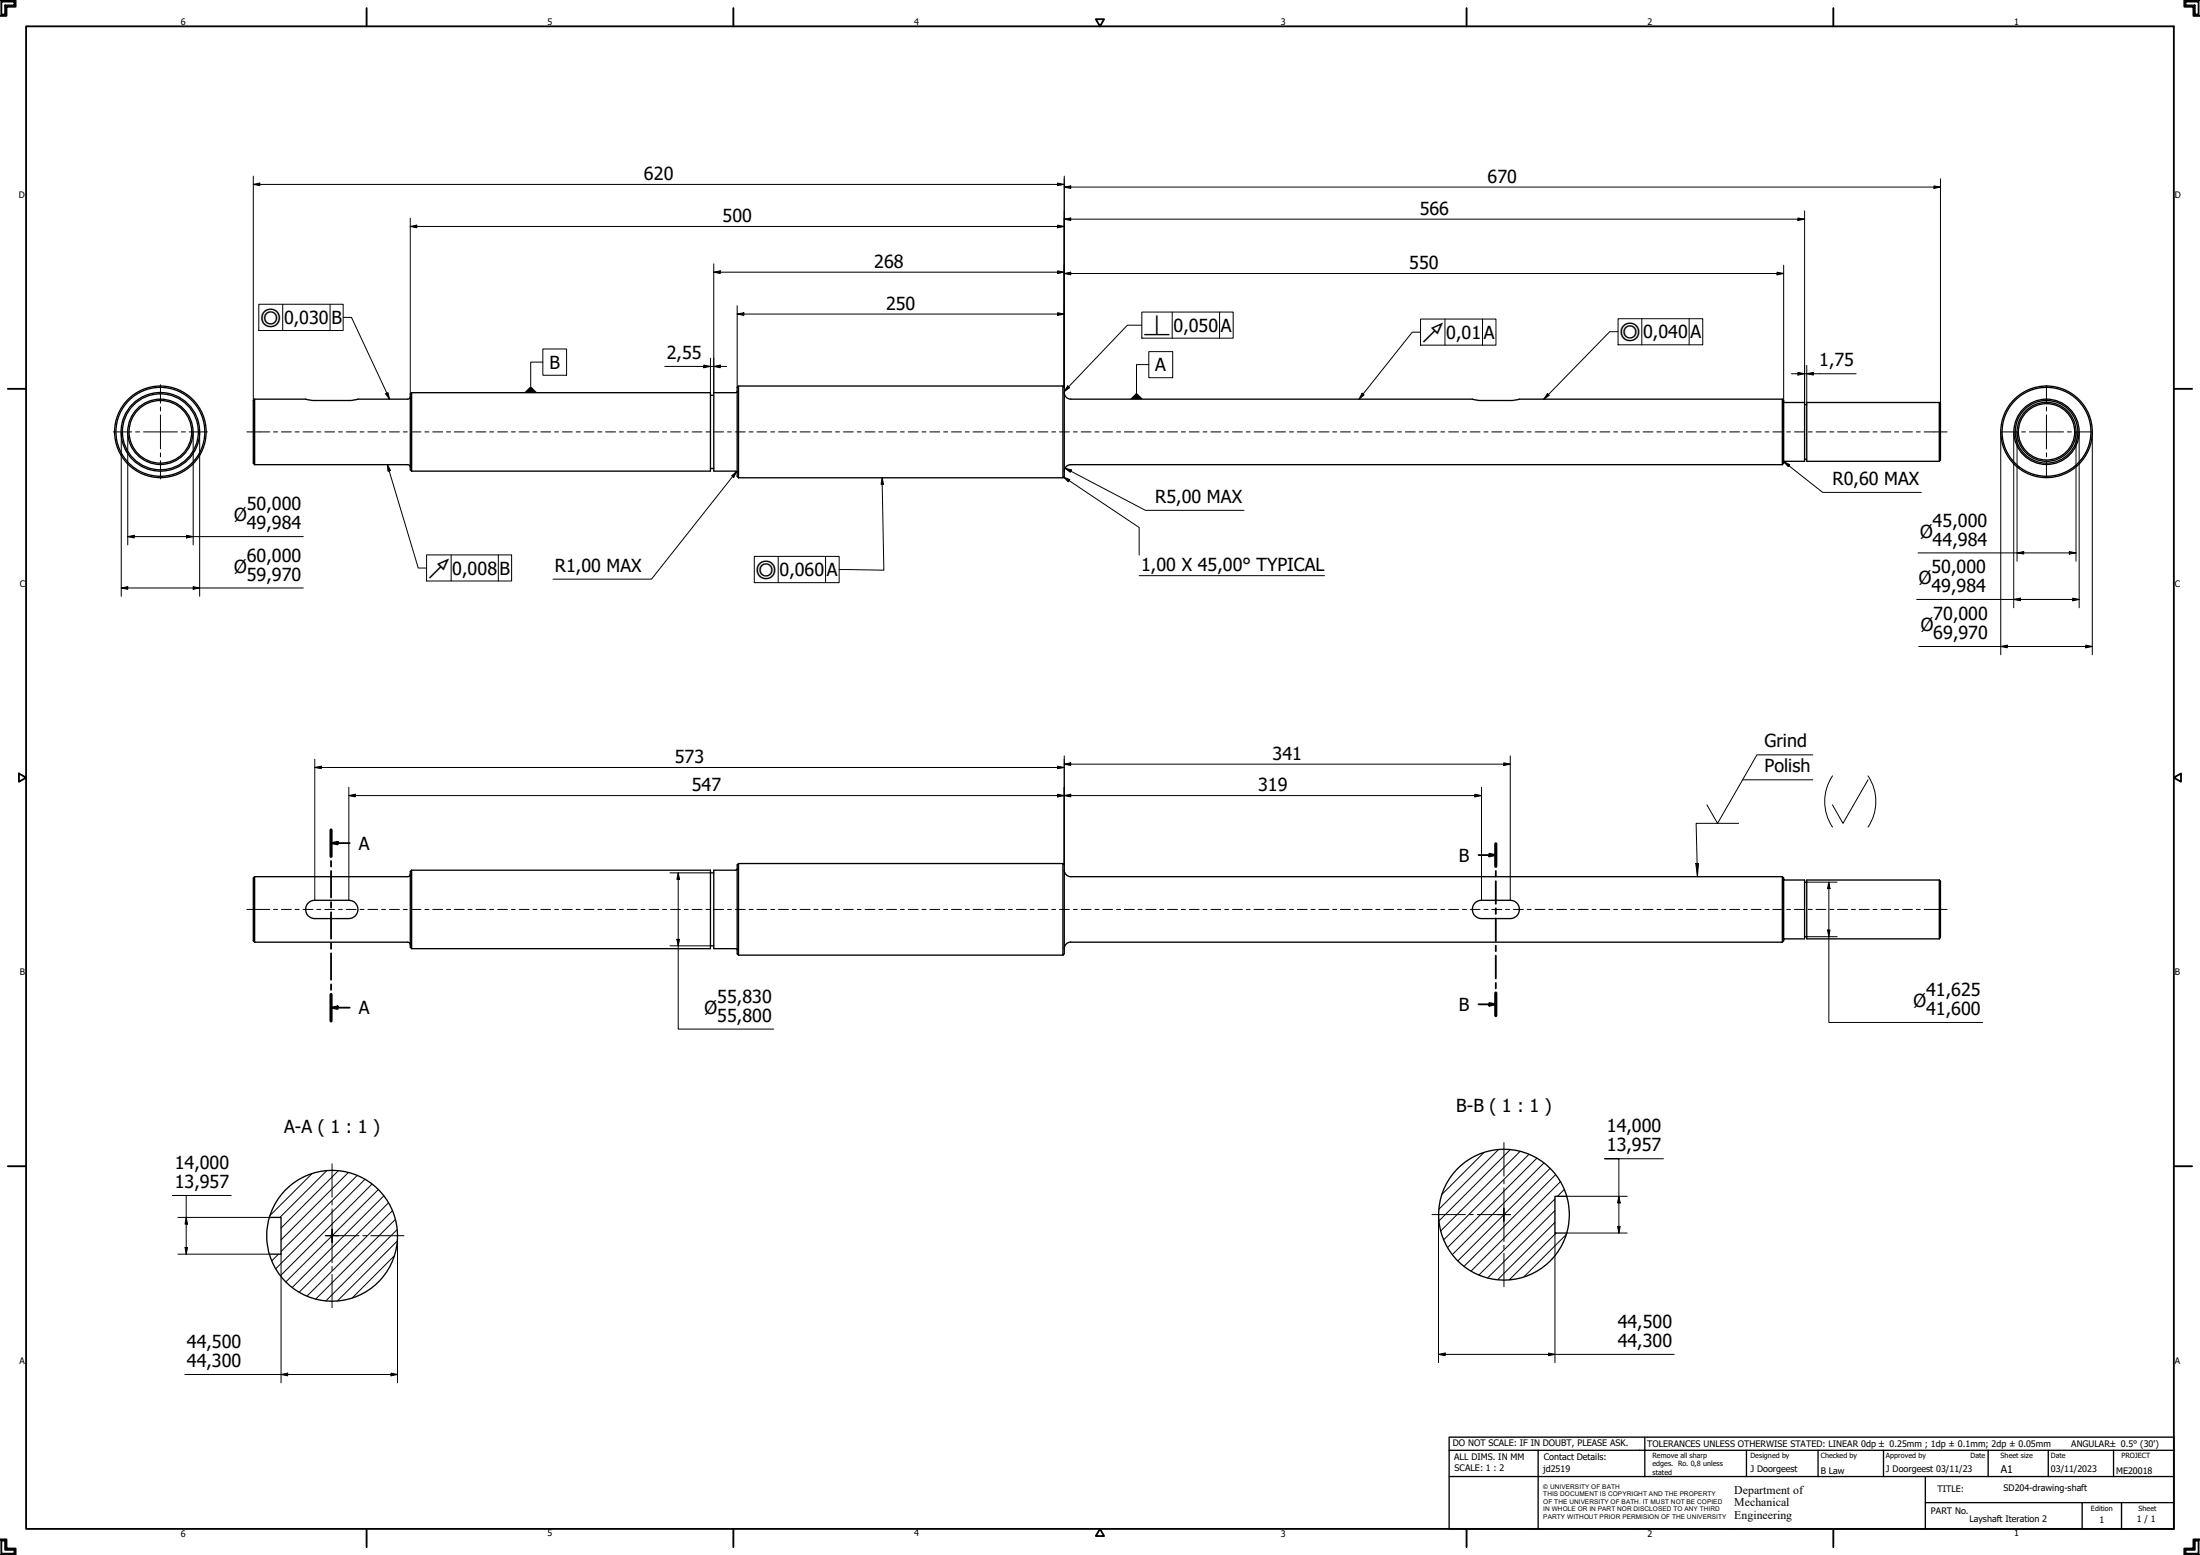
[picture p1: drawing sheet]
<svg xmlns="http://www.w3.org/2000/svg" width="841mm" height="594mm" viewBox="0 0 841 594" stroke-linecap="round" stroke-linejoin="round" font-family="sans-serif">
<!-- layer: Hatch (ISO) -->
<g fill="none" stroke="#000" stroke-width=".38">
<path d="M572.8 439.2l-22.8 22.8M577.3 439.2l-27.2 27.2M581.2 439.8l-30.5 30.5M119.3 448.4l-16.1 16M124.9 447.3l-17.9 17.8M129.3 447.3l-21.9 21.9M133.2 448l-25.8 25.7M136.6 449l-29.2 29.1M139.6 450.5l-34.2 34.2M142.2 452.3l-35 35.1M144.7 454.4l-35.4 35.3M146.7 456.9l-35 35"/>
<path d="M148.5 459.5l-34.1 34.2M567.2 440.3l-16 16M584.5 441l-32.6 32.7M587.5 442.5l-34.2 34.2M590.2 444.3l-35 35M592.6 446.4l-35.3 35.3M594.4 458.1l-29.1 29M594.7 448.8l-35.1 35M596.5 451.5l-34.1 34.1M598 454.4l-2.6 2.6M106.5 479.1l-2.6 2.6M150.1 462.5l-32.8 32.7"/>
<path d="M150.7 479.8l-16 16M151.1 465.9l-30.4 30.4M151.8 474.2l-22.8 22.8M151.8 469.7l-27.2 27.3M594.4 467l-21.9 21.9M594.4 462.5l-25.7 25.7M594.9 471.1l-17.9 17.8M598.7 471.7l-16.1 16.1"/>
</g>
<!-- layer: Visible (ISO) -->
<g fill="none" stroke="#000" stroke-width=".51">
<path d="M97.3 152.5v25M97.3 152.5l-.5 .5v24l.5 .5M156.8 151.5a.99 .99 0 0 1-1 1h-19l-2.8 .5h-14.4l-2.7-.5h-19.6M157.4 150v30M157.4 150l-.6 .5v29l.6 .5M157.4 150h114.2v30h-114.2M271.6 151h1.3M281.3 150h-8.4v30h8.4M281.8 149.5l-.5 .5M282.3 147.5v35M282.3 147.5l-.5 .5v34l.5 .5M282.3 147.5h124"/>
<path d="M406.3 147.5v35M406.3 147.5l.5 .5v34l-.5 .5M406.8 150l.6 1.6 .8 .6 1.1 .3h153.6l2.8 .5h12.3l2.8-.5h100.6M681.4 152.5l.5 .5v24l-.5 .5M681.4 152.5v25M681.9 153.5l.2 .3M682.1 153.8h7.8v22.4h-7.8M689.9 154.6h.8M741.4 153.8l.4 .5v21.4l-.4 .5M741.4 153.8v22.4M741.4 153.8h-50.7v22.4h50.7M97.3 177.5h58.6a.98 .98 0 0 1 .9 1"/>
<path d="M271.6 179h1.3M681.4 177.5h-272l-1.6 .6-.7 .8-.3 1.1M682.1 176.2l-.2 .3M689.9 175.4h.8M281.3 180.1l.5 .4M282.3 182.5h124M97.3 334.9v25.1M97.3 334.9l-.5 .5v24l.5 .6M156.8 334a.98 .98 0 0 1-.9 .9h-58.6M157.4 332.5v29.9M157.4 332.5l-.6 .4v29l.6 .5M157.4 332.5h114.2v29.9h-114.2"/>
<path d="M271.6 333.5h1.3M281.3 332.5h-8.4v29.9h8.4M281.8 331.9l-.5 .5M282.3 329.9v35M282.3 329.9l-.5 .5v34l.5 .5M282.3 329.9h124M406.3 329.9v35M406.3 329.9l.5 .5v34l-.5 .5M406.8 332.4l.6 1.6 .8 .7 1.2 .2h272M681.4 334.9l.5 .5v24l-.5 .6M681.4 334.9v25.1M681.9 335.9l.2 .2"/>
<path d="M682.1 336.2h7.8v22.5h-7.8M689.9 337h.8M741.4 336.2l.4 .4v21.6l-.4 .5M741.4 336.2v22.5M741.4 336.2h-50.7v22.5h50.7M97.3 360h58.6a.98 .98 0 0 1 .9 .9M117.9 345l1.1-.8 1.3-.2h13a3.5 3.5 0 0 1 3.5 3.4 3.5 3.5 0 0 1-3.5 3.5h-13a3.5 3.5 0 0 1-3.2-2.1 3.5 3.5 0 0 1 .8-3.8zM563.9 345l1.1-.8 1.4-.2h10.9a3.5 3.5 0 0 1 3.5 3.4 3.5 3.5 0 0 1-3.5 3.5h-10.9a3.5 3.5 0 0 1-3.3-2.1 3.5 3.5 0 0 1 .8-3.8zM681.4 360l-272-.1-1.6 .5-.7 .9-.3 1.1M682.1 358.7l-.2 .3M689.9 357.9h.8M271.6 361.4h1.3"/>
<path d="M281.3 362.4l.5 .5M282.3 364.9h124M598.9 457h-4.5v14.1h4.5M598.9 457a24.7 24.7 0 0 1 0 14.1M598.9 457.1a25 25 0 0 0-38.4-13.4 25 25 0 0 0 0 40.7 25 25 0 0 0 38.4-13.3M102.9 465.1h4.5v14h-4.5a26.3 26.3 0 0 1 0-14zM103 465.1a25 25 0 0 1 38.5-13.3 25 25 0 0 1-.1 40.7 25 25 0 0 1-38.4-13.4"/>
<circle cx="61.3" cy="165" r="17.5"/>
<circle cx="61.3" cy="165" r="17"/>
<circle cx="61.3" cy="165" r="15"/>
<circle cx="61.3" cy="165" r="14.5"/>
<circle cx="61.3" cy="165" r="12.5"/>
<circle cx="61.3" cy="165" r="12"/>
<circle cx="782.4" cy="165" r="17.5"/>
<circle cx="782.4" cy="165" r="17"/>
<circle cx="782.4" cy="165" r="12.5"/>
<circle cx="782.4" cy="165" r="12"/>
<circle cx="782.4" cy="165" r="10.8"/>
<circle cx="782.4" cy="165" r="11.3"/>
</g>
<!-- layer: Section Line (ISO) -->
<g fill="none" stroke="#000" stroke-width=".7">
<path d="M126.6 317.1v10.1M126.6 322.1l2.5-.5v1zM126.6 329v2.1M126.6 332.8v10.1M126.6 322.1h7.1M565.2 326.7h6.6M569.3 326.2l2.5 .5-2.5 .5zM571.8 322.4v8.6M571.8 332.8v2.1M571.8 336.6v8.7M126.6 344.6v2.1M126.6 348.5v10.1"/>
<path d="M571.8 347v2.2M571.8 350.9v8.6M126.6 360.4v2.1M126.6 364.2v10.1M126.6 376.1v2.1M126.6 380v10.1M571.8 361.3v2.1M571.8 365.1v8.7M571.8 375.5v2.1M571.8 379.4v8.6M126.6 385l2.5-.5v1zM126.6 385h7.1"/>
<path d="M565.2 383.7h6.6M569.3 383.2l2.5 .5-2.5 .5z"/>
</g>
<path d="M126.6 317.1v10.1M571.8 322.4v8.6M126.6 380v10.1M571.8 379.4v8.6" fill="none" stroke="#000" stroke-width="1.2"/>
<g fill="#000">
<path d="M126.6 322.1l2.5-.5v1z" fill-rule="evenodd"/>
<path d="M569.3 326.2l2.5 .5-2.5 .5z" fill-rule="evenodd"/>
<path d="M126.6 385l2.5-.5v1z" fill-rule="evenodd"/>
<path d="M569.3 383.2l2.5 .5-2.5 .5z" fill-rule="evenodd"/>
</g>
<!-- layer: Border (ISO) -->
<g fill="none" stroke="#000" stroke-width=".7">
<path d="M0 .1h6v2.5h-3.5v3.5h-2.5M.5 .6h5v1.5h-3.5v3.5h-1.5zM10 10.1h821v574h-821zM140.1 3.1v7M280.4 3.1v7M418.9 7.3h3.2l-1.6 2.8zM560.6 3.1v7M700.8 3.1v7M835.5 .6h5v5h-1.5v-3.5h-3.5zM841 .1h-6v2.5h3.5v3.5h2.5M3 148.6h7M831 148.6h7"/>
<path d="M7.2 295.5l2.8 1.6-2.8 1.6zM831 297.1l2.8-1.6v3.2zM3 445.6h7M831 445.6h7M0 588.1h2.5v3.5h3.5v2.5h-6M.5 588.6h1.5v3.5h3.5v1.5h-5zM140.1 584.1v7M280.4 584.1v7M420.5 584.1l1.6 2.7h-3.2zM560.6 584.1v7M700.8 584.1v7M835.5 592.1h3.5v-3.5h1.5v5h-5z"/>
<path d="M841 588.1h-2.5v3.5h-3.5v2.5h6"/>
</g>
<!-- layer: Title (ISO) -->
<g fill="none" stroke="#000" stroke-width=".51">
<path d="M554 554.1v-5h277v5M554 554.1h277v30h-277zM588 554.1v30M628.8 549.1v15M667.6 554.1v10M695 554.1v10M720 554.1v10M760 554.1v10M783 554.1v10M808 554.1v10M554 564.1h277M736 574.1h95"/>
<path d="M736 564.1v20M796 574.1v10M811 574.1v10"/>
</g>
<!-- layer: Dimension (ISO) -->
<g fill="none" stroke="#000" stroke-width=".38">
<path d="M96.8 70.5l2.5-.6v1zM96.8 70.5h310M96.8 67.3v85.7M404.3 69.9l2.5 .6-2.5 .4zM406.8 71.5l2.5-.5v1zM406.8 71.5h335M406.8 67.3v80.7M739.3 71l2.5 .5-2.5 .5zM741.8 68.3v86M156.8 86.5l2.5-.5v1zM156.8 86.5h250M156.8 83.3v67.2"/>
<path d="M404.3 86l2.5 .5-2.5 .5zM406.8 83.7l2.5-.4v.9zM406.8 83.7h283.1M687.3 83.3l2.6 .4-2.6 .5zM689.9 80.6v73.2M272.9 104l2.4-.5v1zM272.9 100.8v49.2M272.9 104h133.9M281.8 120l2.6-.5v1zM281.8 120h125M281.8 116.8v31.2M404.3 103.5l2.5 .5-2.5 .5z"/>
<path d="M404.3 119.5l2.5 .5-2.5 .5zM406.8 104.5l2.5-.5v1zM406.8 104.5h275.1M679.3 104l2.6 .5-2.6 .5zM681.9 101.3v51.7M254.1 140h23.7M269 139.5l2.6 .5-2.6 .5zM271.6 136.8v13.2M272.9 140l2.4-.5v1zM690.7 139.6v14.2M684.8 142.8h24.7M687.3 142.3l2.6 .5-2.6 .5z"/>
<path d="M690.7 142.8l2.5-.5v1zM46.4 165.1v62.7M48.8 165.1v43.1M73.9 165.1v43.1M76.3 165.1v62.7M407.1 178.9l2.5 .6-.5 .9zM407.1 178.9l30.8 16.1h37.7M681.9 176.4l2.2 1.1-.5 .8zM681.9 176.4l14.9 11.7h37.7M764.9 165v85.2M769.8 165.1v67.1M771.1 165.1v49.3"/>
<path d="M793.6 165.1v49.3M794.8 165.1v67.1M799.8 165.1v85.1M279.7 181.8l1.9-1.7-1.1 2.3zM281.6 180.1l-32.6 41.2h-37.6M48.8 205l2.5-.5v1zM48.8 205h67.2M71.3 204.5l2.6 .5-2.6 .5zM733.2 211.2h60.4M771.1 211.2l2.5-.5v1zM791.1 210.7l2.5 .5-2.5 .5zM46.4 224.6l2.4-.5v1z"/>
<path d="M46.4 224.6h69.6M73.9 224.1l2.4 .5-2.4 .5zM732.7 229h62.1M769.8 229l2.6-.5v1zM792.4 228.5l2.4 .5-2.4 .5zM733.5 247h66.3M764.9 247l2.4-.5v1zM797.4 246.5l2.4 .5-2.4 .5zM120.3 293.2l2.5-.5v1zM120.3 293.2h286.5M120.3 290v54M404.3 292.7l2.5 .5-2.5 .5z"/>
<path d="M406.8 291.9l2.5-.5v1.1zM406.8 288.8v41.6M406.8 291.9h170.5M574.9 291.4l2.4 .5-2.4 .6zM577.3 288.8v55.2M133.3 303.9l2.5-.5v1.1zM133.3 303.9h433.1M133.3 300.8v43.2M404.3 303.4l2.5 .5-2.5 .6zM406.8 303.9l2.5-.5v1.1zM563.8 303.4l2.6 .5-2.6 .6zM566.4 300.8v43.2"/>
<path d="M256.1 333.5h15.5M259.3 333.5l.5 2.5h-1zM259.3 333.5v59.7h36.5M690.7 337h11.6M699.1 337l.5 2.5h-1zM699.1 337v53.6h58.8M258.8 358.9h1l-.5 2.5zM690.7 357.9h11.6M698.6 355.3h1l-.5 2.6zM256.1 361.4h15.5M88.4 456.7h-22.4h5.2v22.4M598.9 457h23.1"/>
<path d="M618.9 457l.5 2.6h-1zM635.9 442.7h-22.4h5.4v28.4M68 465.1h34.9M68 479.1h34.9M70.7 476.6h1l-.5 2.5zM71.2 465.1l.5 2.5h-1zM107.4 479.1v49.2M152 472.2v56.1M549.9 464.2v56.4M594.4 471.1v49.5M598.9 471.1h23.1M618.4 468.5h1l-.5 2.6z"/>
<path d="M549.9 517.4l2.5-.5v1zM549.9 517.4h90.1M591.9 516.9l2.5 .5-2.5 .5zM70.7 525.1h81.3M107.4 525.1l2.6-.5v1zM149.5 524.6l2.5 .5-2.5 .5z"/>
</g>
<g fill="#000">
<path d="M96.8 70.5l2.5-.6v1z" fill-rule="evenodd"/>
<path d="M404.3 69.9l2.5 .6-2.5 .4z" fill-rule="evenodd"/>
<path d="M406.8 71.5l2.5-.5v1z" fill-rule="evenodd"/>
<path d="M739.3 71l2.5 .5-2.5 .5z" fill-rule="evenodd"/>
<path d="M156.8 86.5l2.5-.5v1z" fill-rule="evenodd"/>
<path d="M404.3 86l2.5 .5-2.5 .5z" fill-rule="evenodd"/>
<path d="M406.8 83.7l2.5-.4v.9z" fill-rule="evenodd"/>
<path d="M687.3 83.3l2.6 .4-2.6 .5z" fill-rule="evenodd"/>
<path d="M272.9 104l2.4-.5v1z" fill-rule="evenodd"/>
<path d="M281.8 120l2.6-.5v1z" fill-rule="evenodd"/>
<path d="M404.3 103.5l2.5 .5-2.5 .5z" fill-rule="evenodd"/>
<path d="M406.8 104.5l2.5-.5v1z" fill-rule="evenodd"/>
<path d="M679.3 104l2.6 .5-2.6 .5z" fill-rule="evenodd"/>
<path d="M272.9 140l2.4-.5v1z" fill-rule="evenodd"/>
<path d="M404.3 119.5l2.5 .5-2.5 .5z" fill-rule="evenodd"/>
<path d="M269 139.5l2.6 .5-2.6 .5z" fill-rule="evenodd"/>
<path d="M687.3 142.3l2.6 .5-2.6 .5z" fill-rule="evenodd"/>
<path d="M690.7 142.8l2.5-.5v1z" fill-rule="evenodd"/>
<path d="M407.1 178.9l2.5 .6-.5 .9z" fill-rule="evenodd"/>
<path d="M681.9 176.4l2.2 1.1-.5 .8z" fill-rule="evenodd"/>
<path d="M279.7 181.8l1.9-1.7-1.1 2.3z" fill-rule="evenodd"/>
<path d="M48.8 205l2.5-.5v1z" fill-rule="evenodd"/>
<path d="M71.3 204.5l2.6 .5-2.6 .5z" fill-rule="evenodd"/>
<path d="M771.1 211.2l2.5-.5v1z" fill-rule="evenodd"/>
<path d="M791.1 210.7l2.5 .5-2.5 .5z" fill-rule="evenodd"/>
<path d="M46.4 224.6l2.4-.5v1z" fill-rule="evenodd"/>
<path d="M73.9 224.1l2.4 .5-2.4 .5z" fill-rule="evenodd"/>
<path d="M769.8 229l2.6-.5v1z" fill-rule="evenodd"/>
<path d="M792.4 228.5l2.4 .5-2.4 .5z" fill-rule="evenodd"/>
<path d="M764.9 247l2.4-.5v1z" fill-rule="evenodd"/>
<path d="M797.4 246.5l2.4 .5-2.4 .5z" fill-rule="evenodd"/>
<path d="M120.3 293.2l2.5-.5v1z" fill-rule="evenodd"/>
<path d="M404.3 292.7l2.5 .5-2.5 .5z" fill-rule="evenodd"/>
<path d="M406.8 291.9l2.5-.5v1.1z" fill-rule="evenodd"/>
<path d="M574.9 291.4l2.4 .5-2.4 .6z" fill-rule="evenodd"/>
<path d="M133.3 303.9l2.5-.5v1.1z" fill-rule="evenodd"/>
<path d="M404.3 303.4l2.5 .5-2.5 .6z" fill-rule="evenodd"/>
<path d="M406.8 303.9l2.5-.5v1.1z" fill-rule="evenodd"/>
<path d="M563.8 303.4l2.6 .5-2.6 .6z" fill-rule="evenodd"/>
<path d="M259.3 333.5l.5 2.5h-1z" fill-rule="evenodd"/>
<path d="M699.1 337l.5 2.5h-1z" fill-rule="evenodd"/>
<path d="M258.8 358.9h1l-.5 2.5z" fill-rule="evenodd"/>
<path d="M698.6 355.3h1l-.5 2.6z" fill-rule="evenodd"/>
<path d="M618.9 457l.5 2.6h-1z" fill-rule="evenodd"/>
<path d="M70.7 476.6h1l-.5 2.5z" fill-rule="evenodd"/>
<path d="M71.2 465.1l.5 2.5h-1z" fill-rule="evenodd"/>
<path d="M618.4 468.5h1l-.5 2.6z" fill-rule="evenodd"/>
<path d="M549.9 517.4l2.5-.5v1z" fill-rule="evenodd"/>
<path d="M591.9 516.9l2.5 .5-2.5 .5z" fill-rule="evenodd"/>
<path d="M107.4 525.1l2.6-.5v1z" fill-rule="evenodd"/>
<path d="M149.5 524.6l2.5 .5-2.5 .5z" fill-rule="evenodd"/>
</g>
<!-- layer: Center Mark (ISO) -->
<g fill="none" stroke="#000" stroke-width=".38">
<path d="M61.3 147v7M61.3 155.5v1.5M61.3 158.5v13M782.3 147.5v6.5M782.3 155.5v1.5M782.3 158.5v13M43.3 165h7.1M51.8 165h1.5M54.9 165h12.9M61.3 173v1.5M61.3 176v7M69.3 165h1.6"/>
<path d="M72.3 165h7M764.9 165h6.4M772.9 165h1.4M775.8 165h13.1M782.3 173v1.5M782.3 176v6.5M790.3 165h1.5M793.4 165h6.4M574.9 436.5v12.8M126.9 444.6v12.8M126.9 458.9v1.4M574.9 453.8v10.2v-2.4"/>
<path d="M574.9 450.8v1.5M124.5 472.1h2.4h-2.4M126.9 461.9v10.2v-2.5M126.9 474.6v-2.5v10.3M129.5 472.1h-2.6h10.3M138.7 472.1h1.5M141.7 472.1h12.7M547.4 464h12.8M561.7 464h1.5M564.7 464h10.2h-2.4M574.9 466.6v-2.6v10.3M574.9 475.8v1.5"/>
<path d="M574.9 478.8v12.8M577.4 464h-2.5h2.5M126.9 483.8v1.6M126.9 486.9v12.7"/>
</g>
<!-- layer: Centerline (ISO) -->
<g fill="none" stroke="#000" stroke-width=".38">
<path d="M94.4 165h8.7M104.6 165h1.5M107.6 165h3.8M112.8 165h1.6M115.9 165h3.7M121.1 165h1.5M124.1 165h3.8M129.4 165h1.5M132.4 165h3.7M137.7 165h1.4M140.7 165h3.7M145.9 165h1.5"/>
<path d="M148.9 165h3.8M154.2 165h1.5M157.2 165h3.7M162.4 165h1.6M165.4 165h3.8M170.7 165h1.5M173.7 165h3.8M178.9 165h1.6M182 165h3.7M187.2 165h1.5M190.2 165h3.8M195.5 165h1.5"/>
<path d="M198.5 165h3.7M203.8 165h1.4M206.8 165h3.7M212 165h1.5M215 165h3.8M220.3 165h1.5M223.3 165h3.7M228.5 165h1.6M231.5 165h3.8M236.8 165h1.5M239.8 165h3.8M245 165h1.6"/>
<path d="M248.1 165h3.7M253.3 165h1.5M256.3 165h3.8M261.6 165h1.5M264.6 165h3.8M269.9 165h1.4M272.9 165h3.7M278.1 165h1.5M281.1 165h3.8M286.4 165h1.5M289.4 165h3.7M294.6 165h1.6"/>
<path d="M297.6 165h3.8M302.9 165h1.5M305.9 165h3.8M311.1 165h1.6M314.2 165h3.7M319.4 165h1.5M322.5 165h3.7M327.7 165h1.5M330.7 165h3.8M336 165h1.4M339 165h3.7M344.2 165h1.5"/>
<path d="M347.2 165h3.8M352.5 165h1.5M355.5 165h3.7M360.7 165h1.6M363.7 165h3.8M369 165h1.5M372 165h3.8M377.3 165h1.5M380.3 165h3.7M385.5 165h1.5M388.6 165h3.7M393.8 165h1.5"/>
<path d="M396.8 165h3.8M402.1 165h1.4M405.1 165h3.7M410.3 165h1.5M413.3 165h3.8M418.6 165h1.5M421.6 165h3.7M426.8 165h1.6M429.8 165h3.8M435.1 165h1.5M438.1 165h3.8M443.4 165h1.5"/>
<path d="M446.3 165h3.9M451.6 165h1.5M454.7 165h3.7M459.9 165h1.5M462.9 165h3.8M468.2 165h1.4M471.2 165h3.7M476.4 165h1.5M479.4 165h3.8M484.7 165h1.5M487.7 165h3.7M493 165h1.5"/>
<path d="M495.9 165h3.8M501.2 165h1.5M504.2 165h3.8M509.5 165h1.5M512.4 165h3.9M517.7 165h1.5M520.8 165h3.7M526 165h1.5M529 165h3.8M534.3 165h1.4M537.3 165h3.7M542.5 165h1.5"/>
<path d="M545.5 165h3.8M550.8 165h1.5M553.8 165h3.7M559.1 165h1.5M562 165h3.8M567.3 165h1.5M570.3 165h3.8M575.6 165h1.5M578.5 165h3.9M583.8 165h1.5M586.9 165h3.7M592.1 165h1.5"/>
<path d="M595.1 165h3.8M600.4 165h1.5M603.4 165h3.7M608.6 165h1.5M611.6 165h3.8M616.9 165h1.5M619.9 165h3.7M625.2 165h1.5M628.1 165h3.8M633.4 165h1.5M636.4 165h3.8M641.7 165h1.5"/>
<path d="M644.7 165h3.8M649.9 165h1.5M653 165h3.7M658.2 165h1.5M661.2 165h3.8M666.5 165h1.5M669.5 165h3.7M674.8 165h1.4M677.7 165h3.8M683 165h1.5M686 165h3.7M691.3 165h1.5"/>
<path d="M694.2 165h3.8M699.5 165h1.5M702.5 165h3.8M707.8 165h1.5M710.8 165h3.8M716 165h1.5M719.1 165h3.7M724.3 165h1.5M727.3 165h3.8M732.6 165h1.5M735.6 165h8.7M94.4 347.4h8.7"/>
<path d="M104.6 347.4h1.5M107.6 347.4h3.8M112.8 347.4h1.6M115.9 347.4h3.7M121.1 347.4h1.5M124.1 347.4h3.8M129.4 347.4h1.5M132.4 347.4h3.7M137.7 347.4h1.4M140.7 347.4h3.7M145.9 347.4h1.5M148.9 347.4h3.8"/>
<path d="M154.2 347.4h1.5M157.2 347.4h3.7M162.4 347.4h1.6M165.4 347.4h3.8M170.7 347.4h1.5M173.7 347.4h3.8M178.9 347.4h1.6M182 347.4h3.7M187.2 347.4h1.5M190.2 347.4h3.8M195.5 347.4h1.5M198.5 347.4h3.7"/>
<path d="M203.8 347.4h1.4M206.8 347.4h3.7M212 347.4h1.5M215 347.4h3.8M220.3 347.4h1.5M223.3 347.4h3.7M228.5 347.4h1.6M231.5 347.4h3.8M236.8 347.4h1.5M239.8 347.4h3.8M245 347.4h1.6M248.1 347.4h3.7"/>
<path d="M253.3 347.4h1.5M256.3 347.4h3.8M261.6 347.4h1.5M264.6 347.4h3.8M269.9 347.4h1.4M272.9 347.4h3.7M278.1 347.4h1.5M281.1 347.4h3.8M286.4 347.4h1.5M289.4 347.4h3.7M294.6 347.4h1.6M297.6 347.4h3.8"/>
<path d="M302.9 347.4h1.5M305.9 347.4h3.8M311.1 347.4h1.6M314.2 347.4h3.7M319.4 347.4h1.5M322.5 347.4h3.7M327.7 347.4h1.5M330.7 347.4h3.8M336 347.4h1.4M339 347.4h3.7M344.2 347.4h1.5M347.2 347.4h3.8"/>
<path d="M352.5 347.4h1.5M355.5 347.4h3.7M360.7 347.4h1.6M363.7 347.4h3.8M369 347.4h1.5M372 347.4h3.8M377.3 347.4h1.5M380.3 347.4h3.7M385.5 347.4h1.5M388.6 347.4h3.7M393.8 347.4h1.5M396.8 347.4h3.8"/>
<path d="M402.1 347.4h1.4M405.1 347.4h3.7M410.3 347.4h1.5M413.3 347.4h3.8M418.6 347.4h1.5M421.6 347.4h3.7M426.8 347.4h1.6M429.8 347.4h3.8M435.1 347.4h1.5M438.1 347.4h3.8M443.4 347.4h1.5M446.3 347.4h3.9"/>
<path d="M451.6 347.4h1.5M454.7 347.4h3.7M459.9 347.4h1.5M462.9 347.4h3.8M468.2 347.4h1.4M471.2 347.4h3.7M476.4 347.4h1.5M479.4 347.4h3.8M484.7 347.4h1.5M487.7 347.4h3.7M493 347.4h1.5M495.9 347.4h3.8"/>
<path d="M501.2 347.4h1.5M504.2 347.4h3.8M509.5 347.4h1.5M512.4 347.4h3.9M517.7 347.4h1.5M520.8 347.4h3.7M526 347.4h1.5M529 347.4h3.8M534.3 347.4h1.4M537.3 347.4h3.7M542.5 347.4h1.5M545.5 347.4h3.8"/>
<path d="M550.8 347.4h1.5M553.8 347.4h3.7M559.1 347.4h1.5M562 347.4h3.8M567.3 347.4h1.5M570.3 347.4h3.8M575.6 347.4h1.5M578.5 347.4h3.9M583.8 347.4h1.5M586.9 347.4h3.7M592.1 347.4h1.5M595.1 347.4h3.8"/>
<path d="M600.4 347.4h1.5M603.4 347.4h3.7M608.6 347.4h1.5M611.6 347.4h3.8M616.9 347.4h1.5M619.9 347.4h3.7M625.2 347.4h1.5M628.1 347.4h3.8M633.4 347.4h1.5M636.4 347.4h3.8M641.7 347.4h1.5M644.7 347.4h3.8"/>
<path d="M649.9 347.4h1.5M653 347.4h3.7M658.2 347.4h1.5M661.2 347.4h3.8M666.5 347.4h1.5M669.5 347.4h3.7M674.8 347.4h1.4M677.7 347.4h3.8M683 347.4h1.5M686 347.4h3.7M691.3 347.4h1.5M694.2 347.4h3.8"/>
<path d="M699.5 347.4h1.5M702.5 347.4h3.8M707.8 347.4h1.5M710.8 347.4h3.8M716 347.4h1.5M719.1 347.4h3.7M724.3 347.4h1.5M727.3 347.4h3.8M732.6 347.4h1.5M735.6 347.4h8.7"/>
</g>
<!-- layer: Symbol (ISO) -->
<g fill="none" stroke="#000" stroke-width=".38">
<path d="M98.9 116.2h32.3v10.1h-32.3zM108.1 116.2v10.1M126.2 116.2v10.1M436.5 119.2h34.9v10h-34.9zM448.1 119.2v10M466.2 119.2v10M131.2 121.3h3.2l14.5 31.2M207.5 138.3h-4.6v9.2M207.5 133.3h9.1v10.1h-9.1zM436.5 124.2h-5.5l-24.2 25.4M439.2 139.3h-4.7v10.7M439.2 134.3h9.1v10h-9.1z"/>
<path d="M543.1 126.9h-3.2l-20.3 25.6M543.1 121.9h28.8v10h-28.8zM552.4 121.9v10M566.7 121.9v10M618.6 126.7h-3.2l-25.2 25.8M618.6 121.8h32.3v9.9h-32.3zM627.6 121.8v9.9M645.7 121.8v9.9M147.4 150.5l.9-.5 .6 2.5zM408.2 147.4l.7 .7-2.1 1.5zM520.7 150.2l.8 .6-1.9 1.7zM591.6 150.3l.7 .7-2.1 1.5z"/>
<path d="M148.1 177.5l1.2 2.2-1 .4zM148.1 177.5l11.8 39.5h3.2M337.2 182.5l.6 2.5h-1zM337.2 182.5l.7 35.3-17.1-.2M406.6 182.3l2.3 .9-.5 .9zM406.6 182.3l28.9 19.2v10.6M163.1 212h32.5v10h-32.5zM172.5 212v10M190.5 212v10M288.4 212.6h32.4v10h-32.4zM297.5 212.6v10M315.6 212.6v10"/>
<path d="M435.5 219.9h70.8M693 297.9h-26.8l-9.6 16.7-4.1-7.1M693 288.4h-21.4l-5.4 9.5M700.5 296.4a17.5 17.5 0 0 0 0 19.6M714.1 296.4a17.5 17.5 0 0 1 0 19.6M714.1 297.9l-9.6 16.7-4-7.1M664.7 314.6h-16.3l.5 20.3M648.3 329.9h1l-.4 5z"/>
</g>
<g fill="#000">
<path d="M147.4 150.5l.9-.5 .6 2.5z" fill-rule="evenodd"/>
<path d="M200.3 150l2.6-2.5 2.5 2.5z" fill-rule="evenodd"/>
<path d="M408.2 147.4l.7 .7-2.1 1.5z" fill-rule="evenodd"/>
<path d="M432 152.5l2.5-2.5 2.4 2.5z" fill-rule="evenodd"/>
<path d="M520.7 150.2l.8 .6-1.9 1.7z" fill-rule="evenodd"/>
<path d="M591.6 150.3l.7 .7-2.1 1.5z" fill-rule="evenodd"/>
<path d="M148.1 177.5l1.2 2.2-1 .4z" fill-rule="evenodd"/>
<path d="M337.2 182.5l.6 2.5h-1z" fill-rule="evenodd"/>
<path d="M406.6 182.3l2.3 .9-.5 .9z" fill-rule="evenodd"/>
<path d="M648.3 329.9h1l-.4 5z" fill-rule="evenodd"/>
</g>
<g font-size="6.9">
<text x="246.2" y="68.8">620</text>
<text x="568.7" y="69.9">670</text>
<text x="542.7" y="82.1">566</text>
<text x="276.2" y="84.9">500</text>
<text x="334.2" y="102.4">268</text>
<text x="538.7" y="102.8">550</text>
<text x="338.7" y="118.4">250</text>
<text x="108.6" y="123.7">0,030</text>
<text x="126.7" y="123.7">B</text>
<text x="448.6" y="126.7">0,050</text>
<text x="466.7" y="126.7">A</text>
<text x="552.9" y="129.4">0,01</text>
<text x="567.2" y="129.4">A</text>
<text x="628.1" y="129.3">0,040</text>
<text x="646.2" y="129.3">A</text>
<text x="254.9" y="137.3">2,55</text>
<text x="210.1" y="140.8">B</text>
<text x="441.6" y="141.8">A</text>
<text x="695.5" y="140">1,75</text>
<text x="700.6" y="185.3">R0,60 MAX</text>
<text x="94.4" y="195">50,000</text>
<text x="441.6" y="192.2">R5,00 MAX</text>
<text x="89.5" y="199.2">Ø</text>
<text x="94.4" y="202.2">49,984</text>
<text x="738.8" y="201.2">45,000</text>
<text x="734" y="205.4">Ø</text>
<text x="738.8" y="208.4">44,984</text>
<text x="94.4" y="214.7">60,000</text>
<text x="89.5" y="218.8">Ø</text>
<text x="94.4" y="221.8">59,970</text>
<text x="172.9" y="219.5">0,008</text>
<text x="191" y="219.5">B</text>
<text x="212.2" y="218.5">R1,00 MAX</text>
<text x="298" y="220.1">0,060</text>
<text x="316.1" y="220.1">A</text>
<text x="436.2" y="218">1,00 X 45,00° TYPICAL</text>
<text x="738.4" y="219">50,000</text>
<text x="733.5" y="223.2">Ø</text>
<text x="738.4" y="226.2">49,984</text>
<text x="739.1" y="237">70,000</text>
<text x="734.3" y="241.2">Ø</text>
<text x="739.1" y="244.3">69,970</text>
<text x="674.6" y="285.4">Grind</text>
<text x="257.9" y="291.6">573</text>
<text x="486.5" y="290.3">341</text>
<text x="674.6" y="294.9">Polish</text>
<text x="264.5" y="302.3">547</text>
<text x="480.9" y="302.3">319</text>
<text x="137.2" y="324.6">A</text>
<text x="557.7" y="329.2">B</text>
<text x="274.2" y="383.1">55,830</text>
<text x="736.3" y="380.7">41,625</text>
<text x="137.2" y="387.5">A</text>
<text x="269.4" y="387.3">Ø</text>
<text x="557.7" y="386.2">B</text>
<text x="731.5" y="384.8">Ø</text>
<text x="736.3" y="387.9">41,600</text>
<text x="274.2" y="390.4">55,800</text>
<text x="556.6" y="424.7">B-B ( 1 : 1 )</text>
<text x="108.6" y="432.7">A-A ( 1 : 1 )</text>
<text x="614.2" y="432.7">14,000</text>
<text x="614.2" y="439.9">13,957</text>
<text x="66.8" y="446.8">14,000</text>
<text x="66.8" y="453.9">13,957</text>
<text x="618.4" y="507.5">44,500</text>
<text x="71.4" y="515.1">44,500</text>
<text x="618.4" y="514.7">44,300</text>
<text x="71.4" y="522.3">44,300</text>
</g>
<g font-size="6.5">
<text x="99.4" y="124.8">◎</text>
<text x="437" y="127.9">⟂</text>
<text x="543.6" y="130.6">↗</text>
<text x="619.1" y="130.3">◎</text>
<text x="163.6" y="220.7">↗</text>
<text x="288.9" y="221.1">◎</text>
</g>
<g font-size="4.5">
<text x="663" y="570.7">Department of</text>
<text x="663" y="575.5">Mechanical</text>
<text x="663" y="580.2">Engineering</text>
</g>
<text font-size="4.1" x="764.9" y="562.6">A1</text>
<g font-size="3.4">
<text x="69.2" y="9.7">6</text>
<text x="209.3" y="9.7">5</text>
<text x="349.5" y="9.7">4</text>
<text x="489.6" y="9.7">3</text>
<text x="629.8" y="9.7">2</text>
<text x="770" y="9.7">1</text>
<text x="7.2" y="75.6">D</text>
<text x="831.4" y="75.6">D</text>
<text x="7.6" y="224.1">C</text>
<text x="831.4" y="224.1">C</text>
<text x="7.6" y="372.6">B</text>
<text x="831.4" y="372.6">B</text>
<text x="7.5" y="521.1">A</text>
<text x="831.4" y="521.1">A</text>
<text x="555.4" y="552.6">DO NOT SCALE: IF IN DOUBT, PLEASE ASK.</text>
<text x="555.9" y="557.6">ALL DIMS. IN MM</text>
<text x="590.2" y="557.7">Contact Details:</text>
<text x="629.7" y="552.9">TOLERANCES UNLESS OTHERWISE STATED: LINEAR 0dp ± 0.25mm ; 1dp ± 0.1mm; 2dp ± 0.05mm</text>
<text x="791.8" y="552.9">ANGULAR± 0.5° (30')</text>
<text x="556.1" y="561.8">SCALE: 1 : 2</text>
<text x="590" y="562.4">jd2519</text>
<text x="669.2" y="562.4">J Doorgeest</text>
<text x="696" y="563">B Law</text>
<text x="721" y="562.4">J Doorgeest 03/11/23</text>
<text x="784" y="562.5">03/11/2023</text>
<text x="808.9" y="563.1">ME20018</text>
<text x="765.9" y="569.6">SD204-drawing-shaft</text>
<text x="740.7" y="570.1">TITLE:</text>
<text x="738.2" y="578.3">PART No.</text>
<text x="752.9" y="581.6">Layshaft Iteration 2</text>
<text x="802.6" y="581.8">1</text>
<text x="816.9" y="581.6">1 / 1</text>
<text x="69.2" y="587">6</text>
<text x="209.3" y="587">5</text>
<text x="349.5" y="587">4</text>
<text x="489.6" y="587">3</text>
<text x="629.8" y="587">2</text>
<text x="770" y="587">1</text>
</g>
<g font-size="2.7">
<text x="631.8" y="556.9">Remove all sharp</text>
<text x="669.2" y="557.2">Designed by</text>
<text x="696" y="557.2">Checked by</text>
<text x="721" y="557.2">Approved by</text>
<text x="753.3" y="557.1">Date</text>
<text x="764.8" y="557.2">Sheet size</text>
<text x="784" y="557.1">Date</text>
<text x="811" y="557.1">PROJECT</text>
<text x="631.8" y="560.1">edges. Ro. 0,8 unless</text>
<text x="631.8" y="563.4">stated</text>
<text x="799.3" y="577.2">Edition</text>
<text x="817.6" y="577.2">Sheet</text>
</g>
<g font-size="2.5">
<text x="590" y="568.9">© UNIVERSITY OF BATH</text>
<text x="590" y="571.7">THIS DOCUMENT IS COPYRIGHT AND THE PROPERTY</text>
<text x="590" y="574.6">OF THE UNIVERSITY OF BATH. IT MUST NOT BE COPIED</text>
<text x="590" y="577.4">IN WHOLE OR IN PART NOR DISCLOSED TO ANY THIRD</text>
<text x="590" y="580.2">PARTY WITHOUT PRIOR PERMISION OF THE UNIVERSITY</text>
</g>
</svg>
